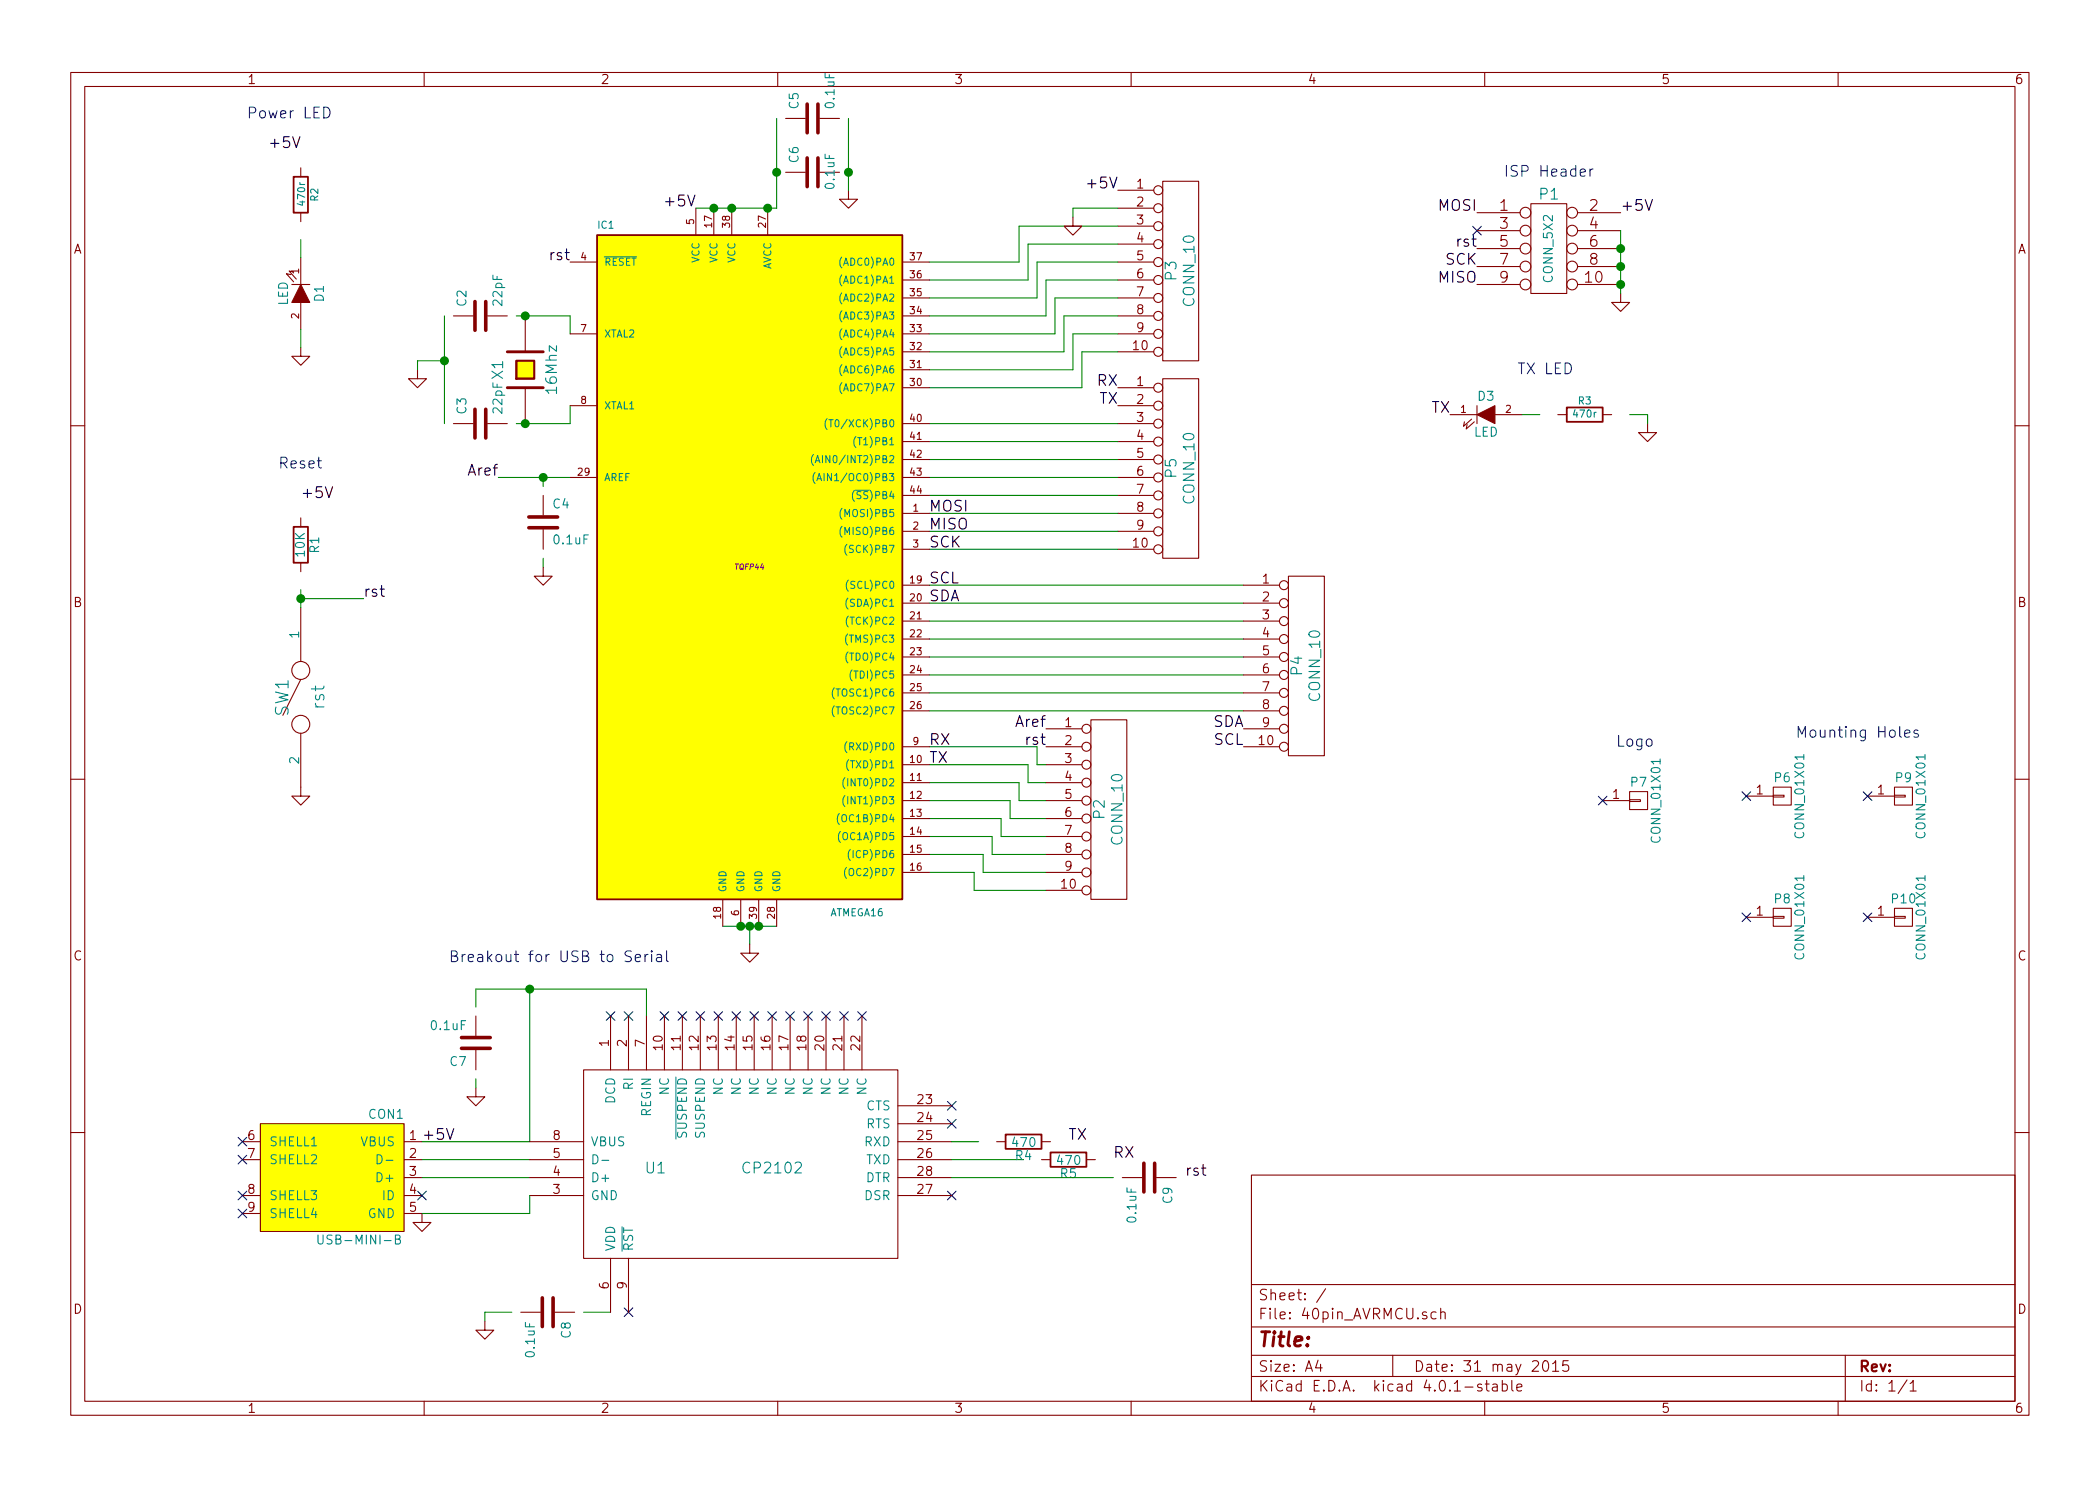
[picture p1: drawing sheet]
<svg xmlns="http://www.w3.org/2000/svg" width="297mm" height="210mm" viewBox="0 0 297 210" stroke-linecap="round" stroke-linejoin="round" font-family="sans-serif">
<g fill="none" stroke="#840000" stroke-width=".15">
<path d="M10 10.3h277v189.9h-277zM12 12.2h273v186.1h-273zM60 10.3v1.9M110 10.3v1.9M111.1 16.8h2.8M116 16.8h2.7M160 10.3v1.9M210 10.3v1.9M260 10.3v1.9M41.1 38.9l-.6-.2 1 1.2M41.5 38.5l-.6-.2 1 1.2M42.5 23.7v1.3"/>
<path d="M42.5 30.1v1.3M42.5 36.4v3.9M80.6 37.1h3.9M98.4 29.5v3.8M101 29.5v3.8M103.5 29.5v3.8M108.6 29.5v3.8M111.1 24.4h2.8M116 24.4h2.7M120 26.9v1.3h1.3l-1.3 1.3-1.3-1.3h1.3M127.6 37.1h3.8M127.6 39.6h3.8"/>
<path d="M151.8 30.7v1.3h1.2l-1.2 1.3-1.3-1.3h1.3M158.1 26.9h5.1M158.1 29.5h5.1M158.1 32h5.1M158.1 34.5h5.1M158.1 37.1h5.1M158.1 39.6h5.1M164.5 25.6h5v25.4h-5zM208.9 30.1h6.1M208.9 32.6h6.1M208.9 35.2h6.1M208.9 37.7h6.1"/>
<path d="M216.5 28.8h5.1v12.7h-5.1zM223.1 30.1h6.1M223.1 32.6h6.1M223.1 35.2h6.1M223.1 37.7h6.1M41.3 40.3h2.5M42.5 49.1v1.3h1.3l-1.3 1.3-1.2-1.3h1.2M42.5 42.8v3.8M59.1 52.3v1.3h1.2l-1.2 1.3-1.3-1.3h1.3M64.1 59.9h2.8M64.1 44.7h2.8M69 59.9h2.8"/>
<path d="M69 44.7h2.8M74.3 44.7v5.1M74.3 54.9v5M80.6 57.4h3.9M80.6 47.2h3.9M127.6 59.9h3.8M127.6 44.7h3.8M127.6 54.9h3.8M127.6 42.2h3.8M127.6 47.2h3.8M127.6 49.8h3.8M127.6 52.3h3.8"/>
<path d="M158.1 59.9h5.1M158.1 44.7h5.1M158.1 54.9h5.1M158.1 57.4h5.1M158.1 42.2h5.1M158.1 47.2h5.1M158.1 49.8h5.1M164.5 53.6h5v25.4h-5zM205.1 58.7h3.8M208.2 59.3l-1.2 1 .1-.6M208.5 59.7l-1.1 1 .1-.6M208.9 40.3h6.1"/>
<path d="M208.9 57.4v2.5M211.5 58.7h3.8M220.3 58.7h1.3M223.1 40.3h6.1M226.7 58.7h1.3M229.2 41.5v1.3h1.3l-1.3 1.3-1.2-1.3h1.2M233 59.9v1.3h1.3l-1.3 1.3-1.2-1.3h1.2M10 60.2h2M42.5 73.3v1.2M42.5 79.6v1.3M76.8 70.1v2.8M76.8 74.9v2.8"/>
<path d="M80.6 67.6h3.9M127.6 62.5h3.8M127.6 65h3.8M127.6 67.6h3.8M127.6 70.1h3.8M127.6 72.6h3.8M127.6 75.2h3.8M127.6 77.7h3.8M158.1 62.5h5.1M158.1 65h5.1M158.1 67.6h5.1M158.1 70.1h5.1"/>
<path d="M158.1 72.6h5.1M158.1 75.2h5.1M158.1 77.7h5.1M285 60.2h2M42.5 96.1l-2.5 5.1M42.5 86v7.6M76.8 80.3v1.2h1.3l-1.3 1.3-1.2-1.3h1.2M127.6 82.8h3.8M127.6 85.3h3.8M127.6 87.9h3.8M127.6 90.4h3.8M127.6 93h3.8"/>
<path d="M127.6 95.5h3.8M127.6 98h3.8M175.9 82.8h5.1M175.9 85.3h5.1M175.9 87.9h5.1M175.9 90.4h5.1M175.9 93h5.1M175.9 95.5h5.1M175.9 98h5.1M182.2 81.5h5.1v25.4h-5.1zM10 110.3h2M42.5 103.8v8.8h-1.2l1.2 1.3 1.3-1.3h-1.3"/>
<path d="M127.6 105.7h3.8M127.6 108.2h3.8M127.6 110.7h3.8M127.6 113.3h3.8M127.6 115.8h3.8M127.6 118.4h3.8M127.6 100.6h3.8M148 103.1h5M148 105.7h5M148 108.2h5M148 110.7h5M148 113.3h5"/>
<path d="M148 115.8h5M148 118.4h5M154.3 101.8h5.1v25.4h-5.1zM175.9 103.1h5.1M175.9 105.7h5.1M175.9 100.6h5.1M226.7 113.3h3.8M230.5 113.2h1.5v.2h-1.5zM230.5 112h2.5v2.5h-2.5zM247 112.6h3.8M250.8 112.5h1.5v.3h-1.5zM250.8 111.4h2.6v2.5h-2.6z"/>
<path d="M264.2 112.6h3.8M268 112.5h1.5v.3h-1.5zM268 111.4h2.5v2.5h-2.5zM285 110.3h2M102.2 127.2v3.9M104.8 127.2v3.9M106 133.6v1.3h1.3l-1.3 1.2-1.2-1.2h1.2M107.3 127.2v3.9M109.9 127.2v3.9M127.6 120.9h3.8M127.6 123.4h3.8M148 120.9h5"/>
<path d="M148 123.4h5M148 126h5M247 129.8h3.8M250.8 129.7h1.5v.2h-1.5zM250.8 128.5h2.6v2.6h-2.6zM264.2 129.8h3.8M268 129.7h1.5v.2h-1.5zM268 128.5h2.5v2.6h-2.5zM36.8 159h20.3v15.2h-20.3zM67.3 153.9v1.3h1.3l-1.3 1.3-1.3-1.3h1.3M67.3 143.8v2.8M67.3 148.6v2.8"/>
<path d="M82.5 151.4h44.5v26.6h-44.5zM86.4 143.8v7.6M88.9 143.8v7.6M91.4 143.8v7.6M94 143.8v7.6M96.5 143.8v7.6M99.1 143.8v7.6M101.6 143.8v7.6M104.1 143.8v7.6M106.7 143.8v7.6M109.2 143.8v7.6M111.8 143.8v7.6"/>
<path d="M114.3 143.8v7.6M116.8 143.8v7.6M119.4 143.8v7.6M121.9 143.8v7.6M127 156.5h7.6M127 159h7.6M10 160.2h2M34.3 161.5h2.5M34.3 164.1h2.5M34.3 169.2h2.5M34.3 171.7h2.5M57.1 171.7h2.6v1.3h1.3l-1.3 1.2-1.3-1.2h1.3"/>
<path d="M57.1 161.5h2.6M57.1 164.1h2.6M57.1 166.6h2.6M57.1 169.2h2.6M74.9 161.5h7.6M74.9 164.1h7.6M74.9 166.6h7.6M74.9 169.2h7.6M86.4 178v7.7M88.9 178v7.7M127 161.5h7.6M127 164.1h7.6"/>
<path d="M127 166.6h7.6M127 169.2h7.6M141 161.5h1.2M147.3 161.5h1.3M147.3 164.1h1.3M153.7 164.1h1.2M158.7 166.6h2.8M163.6 166.6h2.8M177 166.3h108v32h-108zM285 160.2h2M60 198.3v1.9M68.6 186.9v1.3h1.2l-1.2 1.3-1.3-1.3h1.3"/>
<path d="M73.7 185.7h2.8M78.5 185.7h2.8M110 198.3v1.9M160 198.3v1.9M177 194.8h108M177 191.8h108M177 187.8h108M177 181.8h108M186.4 192.5l-.3 1h.9M186.8 193v1M187.5 182.3l-1.3 2M197 191.8v3"/>
<path d="M203.1 185.7l-.4-.1-.3 .3 .1 .6 .2 .1 .4-.1M203.8 185.7a.38 .38 0 0 1 .6 .1v.8M203.8 185.1v1.5M209.6 195.9a.37 .37 0 0 0-.6 .1v.1a.54 .54 0 0 0 .6 .3l.1 .1-.1 .2-.2 .1-.4-.1M210 198.3v1.9M210.1 195.8h.5M210.3 195.3v1.3l.2 .2h.1M211.2 195.9l.1-.1 .4 .1 .1 .9M211.8 196.2l-.5 .1-.2 .2 .1 .2 .1 .1 .5-.1M212.5 195.9a.48 .48 0 0 1 .6 .1l.1 .1-.1 .6a.48 .48 0 0 1-.6 0M212.5 195.3v1.5M213.8 195.3v1.3l.2 .2"/>
<path d="M214.6 196.3l.7-.1-.1-.3-.4-.1-.2 .2v.7l.2 .1 .4-.1M218.4 192.6a.34 .34 0 0 1 .6 .2 .77 .77 0 0 1-.5 1.2 .97 .97 0 0 1-.1-1.4zM219.6 193l.4-.5v1.5M219.6 194h.9M221.8 192.5h-.7l-.1 .7a.62 .62 0 0 1 .7 0l.2 .2-.1 .5-.2 .1h-.3l-.3-.1M260 198.3v1.9M261 191.8v6.5M269.7 195.2l-1.2 2M270.2 195.8l.4-.5v1.5M270.2 196.8h.8"/>
<circle cx="163.8" cy="34.5" r=".63"/>
<circle cx="163.8" cy="26.9" r=".63"/>
<circle cx="163.8" cy="29.5" r=".63"/>
<circle cx="163.8" cy="32" r=".63"/>
<circle cx="163.8" cy="37.1" r=".63"/>
<circle cx="163.8" cy="39.6" r=".63"/>
<circle cx="215.8" cy="32.6" r=".76"/>
<circle cx="215.8" cy="35.2" r=".76"/>
<circle cx="215.8" cy="30.1" r=".76"/>
<circle cx="215.8" cy="37.7" r=".76"/>
<circle cx="222.4" cy="35.2" r=".76"/>
<circle cx="222.4" cy="32.6" r=".76"/>
<circle cx="222.4" cy="30.1" r=".76"/>
<circle cx="222.4" cy="37.7" r=".76"/>
<circle cx="163.8" cy="49.8" r=".63"/>
<circle cx="163.8" cy="44.7" r=".63"/>
<circle cx="163.8" cy="54.9" r=".63"/>
<circle cx="163.8" cy="57.4" r=".63"/>
<circle cx="163.8" cy="47.2" r=".63"/>
<circle cx="163.8" cy="59.9" r=".63"/>
<circle cx="163.8" cy="42.2" r=".63"/>
<circle cx="215.8" cy="40.3" r=".76"/>
<circle cx="222.4" cy="40.3" r=".76"/>
<circle cx="163.8" cy="77.7" r=".63"/>
<circle cx="163.8" cy="75.2" r=".63"/>
<circle cx="163.8" cy="62.5" r=".63"/>
<circle cx="163.8" cy="65" r=".63"/>
<circle cx="163.8" cy="67.6" r=".63"/>
<circle cx="163.8" cy="70.1" r=".63"/>
<circle cx="163.8" cy="72.6" r=".63"/>
<circle cx="42.5" cy="94.9" r="1.27"/>
<circle cx="181.6" cy="82.8" r=".63"/>
<circle cx="181.6" cy="90.4" r=".63"/>
<circle cx="181.6" cy="93" r=".63"/>
<circle cx="181.6" cy="95.5" r=".63"/>
<circle cx="181.6" cy="87.9" r=".63"/>
<circle cx="181.6" cy="85.3" r=".63"/>
<circle cx="181.6" cy="98" r=".63"/>
<circle cx="42.5" cy="102.5" r="1.27"/>
<circle cx="153.7" cy="108.2" r=".63"/>
<circle cx="153.7" cy="103.1" r=".63"/>
<circle cx="153.7" cy="118.4" r=".63"/>
<circle cx="153.7" cy="110.7" r=".63"/>
<circle cx="153.7" cy="113.3" r=".63"/>
<circle cx="153.7" cy="115.8" r=".63"/>
<circle cx="153.7" cy="105.7" r=".63"/>
<circle cx="181.6" cy="100.6" r=".63"/>
<circle cx="181.6" cy="103.1" r=".63"/>
<circle cx="181.6" cy="105.7" r=".63"/>
<circle cx="153.7" cy="123.4" r=".63"/>
<circle cx="153.7" cy="126" r=".63"/>
<circle cx="153.7" cy="120.9" r=".63"/>
</g>
<g fill="none" stroke="#840000" stroke-width=".51">
<path d="M114.2 14.7v4.1M115.7 14.7v4.1M114.2 22.3v4.1M115.7 22.3v4.1M67.2 42.7v4M67.2 57.9v4.1M68.7 42.7v4M68.7 57.9v4.1M74.8 74.7h4.1M74.8 73.1h4.1M65.3 146.8h4M65.3 148.3h4"/>
<path d="M161.8 164.6v4.1M163.3 164.6v4.1M76.7 183.6v4.1M78.2 183.6v4.1"/>
</g>
<g fill="none" stroke="#000084" stroke-width=".15">
<path d="M208.3 32l1.2 1.2M209.5 32l-1.2 1.2M226.1 112.7l1.2 1.2M227.3 112.7l-1.2 1.2M246.4 112l1.2 1.3M247.6 112l-1.2 1.3M263.6 112l1.2 1.3M264.8 112l-1.2 1.3M246.4 129.2l1.2 1.2M247.6 129.2l-1.2 1.2M263.6 129.2l1.2 1.2M264.8 129.2l-1.2 1.2"/>
<path d="M85.8 143.1l1.2 1.3M87 143.1l-1.2 1.3M88.3 143.1l1.2 1.3M89.5 143.1l-1.2 1.3M93.4 143.1l1.2 1.3M94.6 143.1l-1.2 1.3M95.9 143.1l1.2 1.3M97.1 143.1l-1.2 1.3M98.5 143.1l1.2 1.3M99.7 143.1l-1.2 1.3M101 143.1l1.2 1.3M102.2 143.1l-1.2 1.3"/>
<path d="M103.5 143.1l1.2 1.3M104.7 143.1l-1.2 1.3M106.1 143.1l1.2 1.3M107.3 143.1l-1.2 1.3M108.6 143.1l1.2 1.3M109.8 143.1l-1.2 1.3M111.2 143.1l1.2 1.3M112.4 143.1l-1.2 1.3M113.7 143.1l1.2 1.3M114.9 143.1l-1.2 1.3M116.2 143.1l1.2 1.3M117.4 143.1l-1.2 1.3"/>
<path d="M118.8 143.1l1.2 1.3M120 143.1l-1.2 1.3M121.3 143.1l1.2 1.3M122.5 143.1l-1.2 1.3M134 155.8l1.2 1.3M134 158.4l1.2 1.2M135.2 155.8l-1.2 1.3M135.2 158.4l-1.2 1.2M33.7 160.9l1.2 1.2M33.7 163.5l1.2 1.2M33.7 168.5l1.2 1.3M33.7 171.1l1.2 1.2"/>
<path d="M34.9 160.9l-1.2 1.2M34.9 163.5l-1.2 1.2M34.9 168.5l-1.2 1.3M34.9 171.1l-1.2 1.2M59.1 168.5l1.2 1.3M60.3 168.5l-1.2 1.3M134 168.5l1.2 1.3M135.2 168.5l-1.2 1.3M88.3 185.1l1.2 1.2M89.5 185.1l-1.2 1.2"/>
</g>
<g fill="#ff0" stroke="#ff0" stroke-width=".14">
<path d="M73 51h2.6v2.6h-2.6z"/>
<path d="M84.5 33.3h43.1v93.9h-43.1z"/>
<path d="M36.8 159h20.3v15.2h-20.3z"/>
</g>
<path d="M73 51h2.6v2.6h-2.6z" fill="none" stroke="#840000" stroke-width=".3"/>
<path d="M71.8 54.9h5M71.8 49.8h5" fill="none" stroke="#840000" stroke-width=".41"/>
<path d="M41.5 25h2.1v5.1h-2.1zM84.5 33.3h43.1v93.9h-43.1zM221.6 57.7h5.1v2h-5.1zM41.5 74.5h2.1v5.1h-2.1zM142.2 160.5h5.1v2.1h-5.1zM148.6 163.1h5.1v2h-5.1z" fill="none" stroke="#840000" stroke-width=".25"/>
<g fill="none" stroke="#0000c2" stroke-width=".15">
<path d="M45.8 15.2a.77 .77 0 0 1 .9 .7 .77 .77 0 0 1-.9 .8zM224.9 23.9v1M225.3 23.9l-.3 .1-.1 .2M269.4 103.8l.8-.1-.1-.3-.5-.1-.2 .2 .1 .7 .1 .1 .5-.1M271.3 103.4l-.4-.1-.2 .2 .1 .2 .5 .2 .1 .1-.1 .2-.1 .1-.5-.1M89.3 134.6a.62 .62 0 0 0-.8 .1 .36 .36 0 0 0 .2 .6 .53 .53 0 0 1 .6 .3l-.1 .3a.62 .62 0 0 1-.8 .1M89.9 135.6l.7-.2-.1-.3-.4-.1-.2 .3v.7l.2 .1 .4-.1M91.2 135v1.1M91.7 135l-.3 .1-.2 .3M92.2 134.5l-.1 .1 .1 .1 .1-.1-.1-.1v.2M92.2 135v1.1M92.9 135.1l.2-.1 .4 .1 .1 1"/>
<path d="M93.6 135.4l-.5 .1a.3 .3 0 0 0-.3 .3 .3 .3 0 0 0 .3 .3l.5-.1M94.3 134.5v1.4l.2 .2"/>
</g>
<g fill="#008400" stroke="#008400" stroke-width=".25">
<circle cx="74.3" cy="59.9" r=".51"/>
<circle cx="229.2" cy="37.7" r=".51"/>
<circle cx="76.8" cy="67.6" r=".51"/>
<circle cx="62.9" cy="51" r=".51"/>
<circle cx="74.3" cy="44.7" r=".51"/>
<circle cx="106" cy="131.1" r=".51"/>
<circle cx="229.2" cy="35.2" r=".51"/>
<circle cx="229.2" cy="40.3" r=".51"/>
<circle cx="109.9" cy="24.4" r=".51"/>
<circle cx="120" cy="24.4" r=".51"/>
<circle cx="42.5" cy="84.7" r=".51"/>
<circle cx="108.6" cy="29.5" r=".51"/>
<circle cx="103.5" cy="29.5" r=".51"/>
<circle cx="101" cy="29.5" r=".51"/>
<circle cx="107.3" cy="131.1" r=".51"/>
<circle cx="104.8" cy="131.1" r=".51"/>
<circle cx="74.9" cy="139.9" r=".51"/>
</g>
<g fill="none" stroke="#008400" stroke-width=".15">
<path d="M109.9 16.8v12.7h-11.5M120 16.8v10.1M42.5 33.9v2.5M158.1 39.6h-10.1v5.1h-16.6M158.1 37.1h-11.4v5.1h-15.3M158.1 34.5h-12.7v5.1h-14M158.1 32h-14v5.1h-12.7M158.1 29.5h-6.3v1.2M229.2 32.6v8.9M42.5 46.6v2.5M62.9 51h-3.8v1.3M62.9 44.7v15.2"/>
<path d="M73 44.7h7.6v2.5M80.6 57.4v2.5h-7.6M131.4 59.9h26.7M158.1 44.7h-7.6v5.1h-19.1M158.1 49.8h-5.1v5.1h-21.6M158.1 47.2h-6.3v5.1h-20.4M158.1 42.2h-8.9v5h-17.8M215.3 58.7h2.5M230.5 58.7h2.5v1.2M70.5 67.6h10.1M76.8 67.6v1.2M76.8 79v1.3"/>
<path d="M131.4 67.6h26.7M131.4 62.5h26.7M131.4 65h26.7M131.4 70.1h26.7M131.4 72.6h26.7M131.4 75.2h26.7M131.4 77.7h26.7M42.5 83.4v2.6M42.5 84.7h8.9M131.4 82.8h44.5M131.4 85.3h44.5M131.4 87.9h44.5"/>
<path d="M131.4 90.4h44.5M131.4 93h44.5M131.4 95.5h44.5M131.4 98h44.5M131.4 100.6h44.5M131.4 105.7h15.3v2.5h1.3M131.4 108.2h14v2.5h2.6M131.4 110.7h12.7v2.6h3.9M131.4 113.3h11.5v2.5h5.1M131.4 115.8h10.2v2.6h6.4M131.4 118.4h8.9v2.5h7.7M74.9 139.9v21.6h-15.2"/>
<path d="M102.2 131.1h7.7M106 131.1v2.5M131.4 120.9h7.7v2.5h8.9M131.4 123.4h6.4v2.6h10.2M67.3 142.5v-2.6h24.1v3.9M67.3 152.6v1.3M59.7 164.1h15.2M59.7 166.6h15.2M74.9 169.2v2.5h-15.2M134.6 161.5h3.8M134.6 164.1h10.2M134.6 166.6h22.9"/>
<path d="M72.4 185.7h-3.8v1.2M82.5 185.7h3.9"/>
</g>
<g fill="#840000" stroke="#840000" stroke-width=".15">
<path d="M42.5 40.3l1.3 2.5h-2.5z"/>
<path d="M208.9 58.7l2.6-1.3v2.5z"/>
</g>
<g fill="none" stroke="#008484" stroke-width=".15">
<path d="M85.5 36.3h4.5M117 59.2a1.2 1.2 0 0 0 0 1.6M117.2 59.4h.6M115.1 64.3a1.2 1.2 0 0 0 0 1.6M115.3 66.8a1.2 1.2 0 0 0 0 1.6M115.3 65.5l.3-1 .4 1M115.4 65.2h.5M115.5 68l.4-1 .3 1M115.6 67.7h.5M119.1 71.9a1.2 1.2 0 0 0 0 1.6M119.1 74.5a1.2 1.2 0 0 0 0 1.5M119.8 77a1.2 1.2 0 0 0 0 1.6"/>
<path d="M120.9 69.4a1.2 1.2 0 0 0 0 1.5M121.1 61.8a1.2 1.2 0 0 0 0 1.5M118 97.3a1.2 1.2 0 0 0 0 1.6M118 99.9a1.2 1.2 0 0 0 0 1.5M120.5 94.8a1.2 1.2 0 0 0 0 1.5M118.7 115.1a1.2 1.2 0 0 0 0 1.6M118.9 117.6a1.2 1.2 0 0 0 0 1.6M119.5 110a1.2 1.2 0 0 0 0 1.6M119.5 112.6a1.2 1.2 0 0 0 0 1.5M119.8 104.9a1.2 1.2 0 0 0 0 1.6M119.7 122.7a1.2 1.2 0 0 0 0 1.6M120.3 120.2a1.2 1.2 0 0 0 0 1.5"/>
<path d="M95.6 152.4v8.8M45 174.7v1.1l.2 .2h.3l.2-.2v-1.1M53.3 163.4a.66 .66 0 0 1 .8 .4 .66 .66 0 0 1-.3 .8l-.5 .1zM54.6 164.2h1M55.9 175.3h.5l.1-.1 .1-.2-.1-.2-.6-.1v1.3h.5l.2-.2a.33 .33 0 0 0-.2-.5M83.9 163.4a.66 .66 0 0 1 .7 .4 .66 .66 0 0 1-.2 .8l-.5 .1zM85.1 164.2h1M88 173.6v3.4"/>
</g>
<text font-size="2.8" fill="#840000" x="178" y="190.5">Title:</text>
<g font-size="2.5" fill="#008484">
<text x="40.8" y="101.3" transform="rotate(-90 40.8 101.3)">SW1</text>
<text x="45.9" y="100.2" transform="rotate(-90 45.9 100.2)">rst</text>
</g>
<g font-size="2.1" fill="#0000c2">
<text x="34.9" y="16.8">Power LED</text>
<text x="212.7" y="25">ISP Header</text>
<text x="214.6" y="53">TX LED</text>
<text x="39.4" y="66.3">Reset</text>
<text x="228.6" y="105.7">Logo</text>
<text x="254" y="104.4">Mounting Holes</text>
<text x="63.5" y="136.1">Breakout for USB to Serial</text>
</g>
<g font-size="2.1">
<text x="38.7" y="20.9">+5V</text>
<text x="94.6" y="29.2">+5V</text>
<text x="154.3" y="26.7">+5V</text>
<text x="203.5" y="29.8">MOSI</text>
<text x="229.2" y="29.8">+5V</text>
<text x="206.2" y="34.9">rst</text>
<text x="77.9" y="36.8">rst</text>
<text x="203.5" y="40">MISO</text>
<text x="204.4" y="37.5">SCK</text>
<text x="155.2" y="54.6">RX</text>
<text x="155.4" y="57.1">TX</text>
<text x="202.4" y="58.4">TX</text>
<text x="42.5" y="70.5">+5V</text>
<text x="66.2" y="67.3">Aref</text>
<text x="131.4" y="77.5">SCK</text>
<text x="131.4" y="74.9">MISO</text>
<text x="131.4" y="72.4">MOSI</text>
<text x="131.4" y="82.5">SCL</text>
<text x="51.4" y="84.4">rst</text>
<text x="131.4" y="85.1">SDA</text>
<text x="131.4" y="105.4">RX</text>
<text x="131.4" y="107.9">TX</text>
<text x="143.7" y="102.9">Aref</text>
<text x="145.2" y="105.4">rst</text>
<text x="171.4" y="102.9">SDA</text>
<text x="171.7" y="105.4">SCL</text>
<text x="59.7" y="161.3">+5V</text>
<text x="151.1" y="161.3">TX</text>
<text x="157.5" y="163.8">RX</text>
<text x="167.6" y="166.4">rst</text>
</g>
<g font-size="2.1" fill="#840000">
<text x="212.1" y="29.8">1</text>
<text x="224.8" y="29.8">2</text>
<text x="212.1" y="32.4">3</text>
<text x="212.1" y="34.9">5</text>
<text x="224.8" y="32.4">4</text>
<text x="224.8" y="34.9">6</text>
<text x="212.1" y="37.5">7</text>
<text x="212.1" y="40">9</text>
<text x="224.3" y="40">10</text>
<text x="224.8" y="37.5">8</text>
<text x="178" y="184">Sheet: /</text>
<text x="178" y="186.7">File: 40pin_AVRMCU.sch</text>
<text x="178" y="196.9">KiCad E.D.A. kicad 4.0.1-stable</text>
<text x="178" y="194.1">Size: A4</text>
<text x="200" y="194.1">Date: 31 may 2015</text>
<text x="263" y="194.1">Rev:</text>
<text x="263" y="196.9">Id: 1/1</text>
</g>
<g font-size="2.1" fill="#008484">
<text x="217.8" y="28.2">P1</text>
<text x="166.4" y="39.6" transform="rotate(-90 166.4 39.6)">P3</text>
<text x="169" y="43.2" transform="rotate(-90 169 43.2)">CONN_10</text>
<text x="71.2" y="53.6" transform="rotate(-90 71.2 53.6)">X1</text>
<text x="78.8" y="55.5" transform="rotate(-90 78.8 55.5)">16Mhz</text>
<text x="166.4" y="67.6" transform="rotate(-90 166.4 67.6)">P5</text>
<text x="169" y="71.1" transform="rotate(-90 169 71.1)">CONN_10</text>
<text x="184.2" y="95.5" transform="rotate(-90 184.2 95.5)">P4</text>
<text x="186.7" y="99.1" transform="rotate(-90 186.7 99.1)">CONN_10</text>
<text x="156.3" y="115.8" transform="rotate(-90 156.3 115.8)">P2</text>
<text x="158.8" y="119.4" transform="rotate(-90 158.8 119.4)">CONN_10</text>
<text x="91.4" y="166">U1</text>
<text x="105.4" y="166">CP2102</text>
</g>
<g font-size="1.8" fill="#840000">
<text x="35" y="11.9">1</text>
<text x="85" y="11.9">2</text>
<text x="135" y="11.9">3</text>
<text x="185" y="11.9">4</text>
<text x="235" y="11.9">5</text>
<text x="285" y="11.9">6</text>
<text x="160.8" y="26.7">1</text>
<text x="160.8" y="29.2">2</text>
<text x="10.4" y="35.9">A</text>
<text x="160.8" y="31.7">3</text>
<text x="160.8" y="34.3">4</text>
<text x="285.4" y="35.9">A</text>
<text x="160.8" y="36.8">5</text>
<text x="160.8" y="39.4">6</text>
<text x="160.8" y="41.9">7</text>
<text x="160.8" y="44.4">8</text>
<text x="160.8" y="47">9</text>
<text x="160.3" y="49.5">10</text>
<text x="160.8" y="54.6">1</text>
<text x="160.8" y="57.1">2</text>
<text x="160.8" y="59.7">3</text>
<text x="160.8" y="62.2">4</text>
<text x="160.8" y="64.8">5</text>
<text x="160.8" y="67.3">6</text>
<text x="160.8" y="69.8">7</text>
<text x="160.3" y="77.5">10</text>
<text x="160.8" y="72.4">8</text>
<text x="160.8" y="74.9">9</text>
<text x="178.6" y="82.5">1</text>
<text x="10.4" y="85.9">B</text>
<text x="178.6" y="85.1">2</text>
<text x="178.6" y="87.6">3</text>
<text x="285.4" y="85.9">B</text>
<text x="178.6" y="90.2">4</text>
<text x="178.6" y="92.7">5</text>
<text x="178.6" y="95.2">6</text>
<text x="178.6" y="97.8">7</text>
<text x="178.6" y="100.3">8</text>
<text x="150.6" y="102.9">1</text>
<text x="150.6" y="105.4">2</text>
<text x="150.6" y="107.9">3</text>
<text x="178.1" y="105.4">10</text>
<text x="178.6" y="102.9">9</text>
<text x="150.6" y="110.5">4</text>
<text x="150.6" y="113">5</text>
<text x="228.1" y="113">1</text>
<text x="248.4" y="112.4">1</text>
<text x="265.6" y="112.4">1</text>
<text x="150.6" y="115.6">6</text>
<text x="150.6" y="118.1">7</text>
<text x="150.2" y="125.7">10</text>
<text x="150.6" y="120.6">8</text>
<text x="150.6" y="123.2">9</text>
<text x="248.4" y="129.5">1</text>
<text x="265.6" y="129.5">1</text>
<text x="10.4" y="135.9">C</text>
<text x="285.4" y="135.9">C</text>
<text x="86.1" y="148.1" transform="rotate(-90 86.1 148.1)">1</text>
<text x="88.6" y="148.1" transform="rotate(-90 88.6 148.1)">2</text>
<text x="91.2" y="148.1" transform="rotate(-90 91.2 148.1)">7</text>
<text x="93.7" y="148.5" transform="rotate(-90 93.7 148.5)">10</text>
<text x="96.3" y="148.5" transform="rotate(-90 96.3 148.5)">11</text>
<text x="98.8" y="148.5" transform="rotate(-90 98.8 148.5)">12</text>
<text x="101.3" y="148.5" transform="rotate(-90 101.3 148.5)">13</text>
<text x="103.9" y="148.5" transform="rotate(-90 103.9 148.5)">14</text>
<text x="106.4" y="148.5" transform="rotate(-90 106.4 148.5)">15</text>
<text x="109" y="148.5" transform="rotate(-90 109 148.5)">16</text>
<text x="111.5" y="148.5" transform="rotate(-90 111.5 148.5)">17</text>
<text x="114" y="148.5" transform="rotate(-90 114 148.5)">18</text>
<text x="116.6" y="148.5" transform="rotate(-90 116.6 148.5)">20</text>
<text x="119.1" y="148.5" transform="rotate(-90 119.1 148.5)">21</text>
<text x="121.7" y="148.5" transform="rotate(-90 121.7 148.5)">22</text>
<text x="35.1" y="161.3">6</text>
<text x="57.9" y="161.3">1</text>
<text x="78.3" y="161.3">8</text>
<text x="129.8" y="156.2">23</text>
<text x="129.8" y="158.7">24</text>
<text x="129.8" y="161.3">25</text>
<text x="35.1" y="163.8">7</text>
<text x="57.9" y="163.8">2</text>
<text x="57.9" y="166.4">3</text>
<text x="78.3" y="166.4">4</text>
<text x="78.3" y="163.8">5</text>
<text x="129.8" y="163.8">26</text>
<text x="129.8" y="166.4">28</text>
<text x="35.1" y="168.9">8</text>
<text x="35.1" y="171.4">9</text>
<text x="57.9" y="168.9">4</text>
<text x="57.9" y="171.4">5</text>
<text x="78.3" y="168.9">3</text>
<text x="129.8" y="168.9">27</text>
<text x="10.4" y="185.9">D</text>
<text x="86.1" y="182.3" transform="rotate(-90 86.1 182.3)">6</text>
<text x="88.6" y="182.3" transform="rotate(-90 88.6 182.3)">9</text>
<text x="285.4" y="185.9">D</text>
<text x="35" y="199.9">1</text>
<text x="85" y="199.9">2</text>
<text x="135" y="199.9">3</text>
<text x="185" y="199.9">4</text>
<text x="235" y="199.9">5</text>
<text x="285" y="199.9">6</text>
</g>
<g font-size="1.8" fill="#008484">
<text x="113" y="15.4" transform="rotate(-90 113 15.4)">C5</text>
<text x="118" y="15.2" transform="rotate(-90 118 15.2)">0.1uF</text>
<text x="113" y="23" transform="rotate(-90 113 23)">C6</text>
<text x="118" y="26.6" transform="rotate(-90 118 26.6)">0.1uF</text>
<text x="219.6" y="39.8" transform="rotate(-90 219.6 39.8)">CONN_5X2</text>
<text x="40.7" y="43.3" transform="rotate(-90 40.7 43.3)">LED</text>
<text x="45.8" y="42.6" transform="rotate(-90 45.8 42.6)">D1</text>
<text x="66" y="43.3" transform="rotate(-90 66 43.3)">C2</text>
<text x="71" y="43.1" transform="rotate(-90 71 43.1)">22pF</text>
<text x="66" y="58.5" transform="rotate(-90 66 58.5)">C3</text>
<text x="71" y="58.4" transform="rotate(-90 71 58.4)">22pF</text>
<text x="209.1" y="56.7">D3</text>
<text x="208.4" y="61.8">LED</text>
<text x="78.2" y="71.9">C4</text>
<text x="78.4" y="77">0.1uF</text>
<text x="43.1" y="78.7" transform="rotate(-90 43.1 78.7)">10K</text>
<text x="45.1" y="78.2" transform="rotate(-90 45.1 78.2)">R1</text>
<text x="42.3" y="90.3" transform="rotate(-90 42.3 90.3)">1</text>
<text x="42.3" y="108" transform="rotate(-90 42.3 108)">2</text>
<text x="230.7" y="111.3">P7</text>
<text x="251" y="110.7">P6</text>
<text x="268.2" y="110.7">P9</text>
<text x="234.9" y="118.9" transform="rotate(-90 234.9 118.9)">CONN_01X01</text>
<text x="255.2" y="118.3" transform="rotate(-90 255.2 118.3)">CONN_01X01</text>
<text x="272.3" y="118.3" transform="rotate(-90 272.3 118.3)">CONN_01X01</text>
<text x="251" y="127.8">P8</text>
<text x="267.7" y="127.8">P10</text>
<text x="255.2" y="135.4" transform="rotate(-90 255.2 135.4)">CONN_01X01</text>
<text x="272.3" y="135.4" transform="rotate(-90 272.3 135.4)">CONN_01X01</text>
<text x="61.1" y="145.7">0.1uF</text>
<text x="63.7" y="150.8">C7</text>
<text x="89.5" y="154.2" transform="rotate(-90 89.5 154.2)">RI</text>
<text x="94.6" y="155" transform="rotate(-90 94.6 155)">NC</text>
<text x="102.2" y="155" transform="rotate(-90 102.2 155)">NC</text>
<text x="104.8" y="155" transform="rotate(-90 104.8 155)">NC</text>
<text x="107.3" y="155" transform="rotate(-90 107.3 155)">NC</text>
<text x="109.9" y="155" transform="rotate(-90 109.9 155)">NC</text>
<text x="112.4" y="155" transform="rotate(-90 112.4 155)">NC</text>
<text x="114.9" y="155" transform="rotate(-90 114.9 155)">NC</text>
<text x="117.5" y="155" transform="rotate(-90 117.5 155)">NC</text>
<text x="120" y="155" transform="rotate(-90 120 155)">NC</text>
<text x="122.6" y="155" transform="rotate(-90 122.6 155)">NC</text>
<text x="52.2" y="158.3">CON1</text>
<text x="87" y="156.2" transform="rotate(-90 87 156.2)">DCD</text>
<text x="92.1" y="158" transform="rotate(-90 92.1 158)">REGIN</text>
<text x="97.2" y="161" transform="rotate(-90 97.2 161)">SUSPEND</text>
<text x="99.7" y="161" transform="rotate(-90 99.7 161)">SUSPEND</text>
<text x="122.5" y="157.1">CTS</text>
<text x="122.5" y="159.6">RTS</text>
<text x="38.1" y="162.2">SHELL1</text>
<text x="38.1" y="164.7">SHELL2</text>
<text x="51" y="162.2">VBUS</text>
<text x="53.6" y="167.3">D+</text>
<text x="83.6" y="167.3">D+</text>
<text x="83.6" y="162.2">VBUS</text>
<text x="122.3" y="162.2">RXD</text>
<text x="122.4" y="167.3">DTR</text>
<text x="122.5" y="164.7">TXD</text>
<text x="143.3" y="162.3">470</text>
<text x="143.7" y="164.1">R4</text>
<text x="149.7" y="164.8">470</text>
<text x="150" y="166.7">R5</text>
<text x="38.1" y="169.8">SHELL3</text>
<text x="38.1" y="172.3">SHELL4</text>
<text x="51.9" y="172.3">GND</text>
<text x="54.1" y="169.8">ID</text>
<text x="83.6" y="169.8">GND</text>
<text x="122.3" y="169.8">DSR</text>
<text x="160.7" y="172.8" transform="rotate(-90 160.7 172.8)">0.1uF</text>
<text x="165.8" y="170.3" transform="rotate(-90 165.8 170.3)">C9</text>
<text x="45.8" y="176.1">USB-MINI-B</text>
<text x="87" y="177" transform="rotate(-90 87 177)">VDD</text>
<text x="89.5" y="177" transform="rotate(-90 89.5 177)">RST</text>
<text x="75.6" y="191.9" transform="rotate(-90 75.6 191.9)">0.1uF</text>
<text x="80.7" y="189.3" transform="rotate(-90 80.7 189.3)">C8</text>
</g>
<g font-size="1.4" fill="#008484">
<text x="43.2" y="29" transform="rotate(-90 43.2 29)">470r</text>
<text x="45" y="28.4" transform="rotate(-90 45 28.4)">R2</text>
<text x="84.6" y="32.4">IC1</text>
<text x="85.5" y="37.6">RESET</text>
<text x="98.9" y="37.3" transform="rotate(-90 98.9 37.3)">VCC</text>
<text x="101.5" y="37.3" transform="rotate(-90 101.5 37.3)">VCC</text>
<text x="104" y="37.3" transform="rotate(-90 104 37.3)">VCC</text>
<text x="109.1" y="38.3" transform="rotate(-90 109.1 38.3)">AVCC</text>
<text x="119.1" y="40.1">(ADC1)PA1</text>
<text x="119.1" y="37.6">(ADC0)PA0</text>
<text x="85.5" y="47.7">XTAL2</text>
<text x="119.1" y="47.7">(ADC4)PA4</text>
<text x="119.1" y="45.2">(ADC3)PA3</text>
<text x="119.1" y="42.7">(ADC2)PA2</text>
<text x="119.1" y="52.8">(ADC6)PA6</text>
<text x="119.1" y="50.3">(ADC5)PA5</text>
<text x="85.5" y="57.9">XTAL1</text>
<text x="119.1" y="55.4">(ADC7)PA7</text>
<text x="222.7" y="59.1">470r</text>
<text x="223.3" y="57.2">R3</text>
<text x="116.2" y="65.5">(AIN0/INT2)PB2</text>
<text x="117.9" y="60.4">(T0/XCK)PB0</text>
<text x="121.3" y="63">(T1)PB1</text>
<text x="85.5" y="68.1">AREF</text>
<text x="116.4" y="68.1">(AIN1/OC0)PB3</text>
<text x="121" y="70.6">(SS)PB4</text>
<text x="119.3" y="73.1">(MOSI)PB5</text>
<text x="119.3" y="75.7">(MISO)PB6</text>
<text x="119.9" y="78.2">(SCK)PB7</text>
<text x="120.1" y="83.3">(SCL)PC0</text>
<text x="119.9" y="85.8">(SDA)PC1</text>
<text x="120" y="88.4">(TCK)PC2</text>
<text x="119.9" y="90.9">(TMS)PC3</text>
<text x="119.9" y="93.5">(TDO)PC4</text>
<text x="118.2" y="98.5">(TOSC1)PC6</text>
<text x="118.2" y="101.1">(TOSC2)PC7</text>
<text x="120.6" y="96">(TDI)PC5</text>
<text x="119.9" y="106.2">(RXD)PD0</text>
<text x="119.9" y="111.2">(INT0)PD2</text>
<text x="119.9" y="113.8">(INT1)PD3</text>
<text x="120.1" y="108.7">(TXD)PD1</text>
<text x="119" y="116.3">(OC1B)PD4</text>
<text x="119" y="118.9">(OC1A)PD5</text>
<text x="120" y="123.9">(OC2)PD7</text>
<text x="120.6" y="121.4">(ICP)PD6</text>
<text x="102.7" y="126.2" transform="rotate(-90 102.7 126.2)">GND</text>
<text x="105.3" y="126.2" transform="rotate(-90 105.3 126.2)">GND</text>
<text x="107.8" y="126.2" transform="rotate(-90 107.8 126.2)">GND</text>
<text x="110.4" y="126.2" transform="rotate(-90 110.4 126.2)">GND</text>
<text x="117.4" y="129.6">ATMEGA16</text>
</g>
<g font-size="1.4" fill="#840000">
<text x="98.2" y="31.7" transform="rotate(-90 98.2 31.7)">5</text>
<text x="100.7" y="32.2" transform="rotate(-90 100.7 32.2)">17</text>
<text x="103.3" y="32.2" transform="rotate(-90 103.3 32.2)">38</text>
<text x="108.3" y="32.2" transform="rotate(-90 108.3 32.2)">27</text>
<text x="42.3" y="38.7" transform="rotate(-90 42.3 38.7)">1</text>
<text x="82.2" y="36.8">4</text>
<text x="128.8" y="41.9">35</text>
<text x="128.8" y="39.4">36</text>
<text x="128.8" y="36.8">37</text>
<text x="42.3" y="45.1" transform="rotate(-90 42.3 45.1)">2</text>
<text x="82.2" y="47">7</text>
<text x="128.8" y="47">33</text>
<text x="128.8" y="44.4">34</text>
<text x="128.8" y="52.1">31</text>
<text x="128.8" y="49.5">32</text>
<text x="82.2" y="57.1">8</text>
<text x="128.8" y="54.6">30</text>
<text x="128.8" y="59.7">40</text>
<text x="206.6" y="58.4">1</text>
<text x="213" y="58.4">2</text>
<text x="128.8" y="62.2">41</text>
<text x="128.8" y="64.8">42</text>
<text x="81.8" y="67.3">29</text>
<text x="128.8" y="67.3">43</text>
<text x="128.8" y="69.8">44</text>
<text x="129.2" y="72.4">1</text>
<text x="129.2" y="74.9">2</text>
<text x="129.2" y="77.5">3</text>
<text x="128.8" y="82.5">19</text>
<text x="128.8" y="85.1">20</text>
<text x="128.8" y="87.6">21</text>
<text x="128.8" y="90.2">22</text>
<text x="128.8" y="92.7">23</text>
<text x="128.8" y="95.2">24</text>
<text x="128.8" y="97.8">25</text>
<text x="128.8" y="100.3">26</text>
<text x="128.8" y="107.9">10</text>
<text x="129.2" y="105.4">9</text>
<text x="128.8" y="110.5">11</text>
<text x="128.8" y="113">12</text>
<text x="128.8" y="115.6">13</text>
<text x="128.8" y="118.1">14</text>
<text x="128.8" y="120.6">15</text>
<text x="128.8" y="123.2">16</text>
<text x="102" y="129.9" transform="rotate(-90 102 129.9)">18</text>
<text x="104.5" y="129.5" transform="rotate(-90 104.5 129.5)">6</text>
<text x="107.1" y="129.9" transform="rotate(-90 107.1 129.9)">39</text>
<text x="109.6" y="129.9" transform="rotate(-90 109.6 129.9)">28</text>
</g>
<text font-size="1.1" fill="#840084" x="104" y="80.6">TQFP44</text>
</svg>
